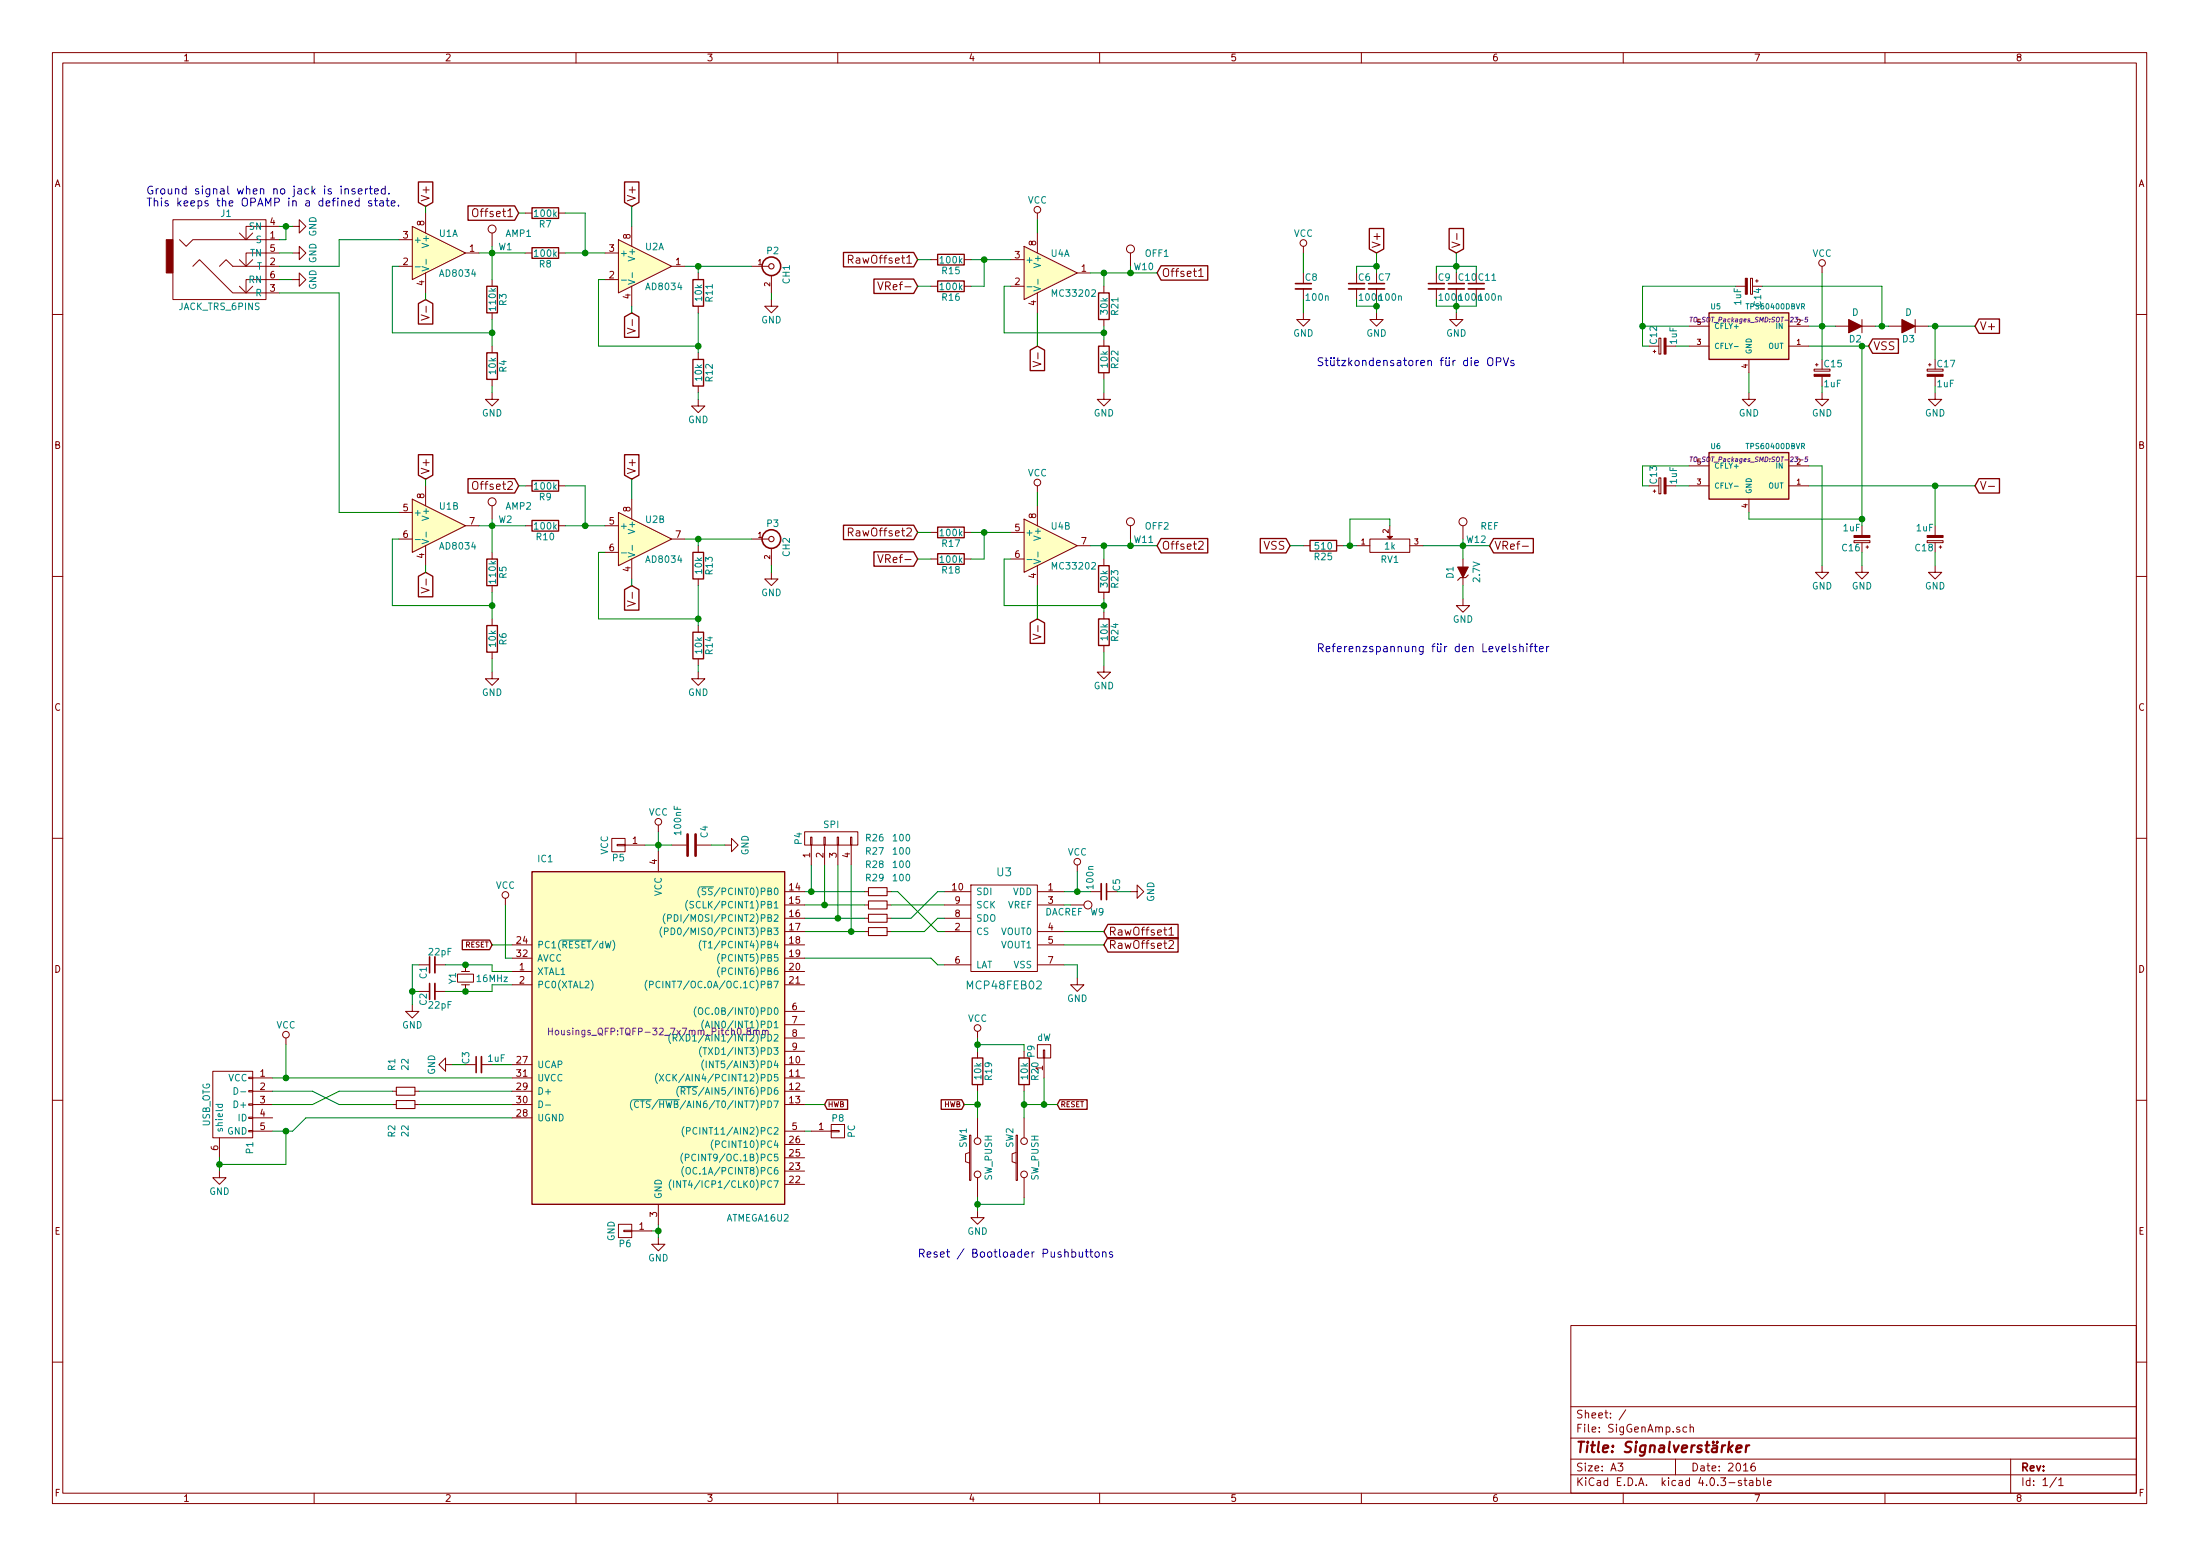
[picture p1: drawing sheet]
<svg xmlns="http://www.w3.org/2000/svg" width="420mm" height="297mm" viewBox="0 0 420 297" stroke-linecap="round" stroke-linejoin="round" font-family="sans-serif">
<g fill="none" stroke="#840000" stroke-width=".19">
<path d="M10 10h400v277h-400zM12 12h396v273.1h-396zM60 10v2M110 10v2M160 10v2M210 10v2M260 10v2M310 10v2M360 10v2M33 41.9h17.8v15.3h-17.8zM34.3 45.8l1.3 1.2 1.2-1.2h16.5M36.8 50.8l1.3-1.2 6.3 6.3h8.9"/>
<path d="M41.9 50.8l1.3-1.2 1.2 1.2h8.9M45.7 54.6l1.3 1.3 1.3-1.3M45.7 49.6l1.3 1.2 1.3-1.2M45.7 44.5l1.3 1.3 1.3-1.3M53.3 53.4h-6.3v2.5M53.3 48.3h-6.3v2.5M53.3 43.2h-6.3v2.6M55.9 53.4h1.2v-1.3l1.3 1.3-1.3 1.2v-1.2M55.9 48.3h1.2v-1.3l1.3 1.3-1.3 1.3v-1.3M55.9 43.2h1.2v-1.3l1.3 1.3-1.3 1.3v-1.3M76.2 50.8h2.5M76.2 45.8h2.5"/>
<path d="M78.7 43.2l10.2 5.1-10.2 5.1zM81.3 40.7v3.8M81.3 52.1v3.8M81.4 58.5v1.1M88.9 48.3h2.5M94 44.5v2.5M94 53.4v1.2M94 59.7v1.3M100.3 48.3h1.3M100.3 40.7h1.3M106.7 48.3h1.2M106.7 40.7h1.2"/>
<path d="M115.6 48.3h2.5M115.6 53.4h2.5M118.1 45.8l10.2 5-10.2 5.1zM120.6 43.2v3.8M120.6 54.6v3.9M128.3 50.8h2.5M133.3 52.1v1.3M133.3 58.5v1.2M143.5 50.8h3.3M147.3 57.2v1.3h1.3l-1.3 1.2-1.3-1.2h1.3M147.3 52.6v3.3M162 49.5h.8l.1-.3-.1-.3-.2-.2h-.6v1.6"/>
<path d="M167.6 53.8l.5 1.5 .6-1.5M177.8 54.6h1.3M177.8 49.6h1.3M184.1 54.6h1.3M184.1 49.6h1.3M193 54.6h2.6M193 49.6h2.6M195.6 47l10.1 5.1-10.1 5.1zM198.1 40.7v1.2M198.1 44.5v3.8M198.1 55.9v3.8M205.7 52.1h2.6"/>
<path d="M210.8 54.6v1.3M215.9 48.3v2.5M228.9 51.7l.5-.4v1.5M228.9 52.8h.9M248.9 59.7v1.3h1.3l-1.3 1.3-1.3-1.3h1.3M248.9 47v1.3M248.9 55.2v2M259.1 55.2v2M262.9 59.7v1.3h1.3l-1.3 1.3-1.3-1.3h1.3M262.9 55.2v2M274.3 55.2v2M277.3 46.2l1.5 .5-1.5 .5"/>
<path d="M278.1 59.7v1.3h1.3l-1.3 1.3-1.2-1.3h1.2M278.1 55.2v2M278.2 44.6v1.1M281.9 55.2v2M331.5 54.6h1.8M334.3 53.1h.4v3.1h-.4zM335.3 53.6h.5M335.5 53.4v.5M348 50.8v1.3M10 60h2M80.4 60.1l1.6 .5-1.6 .5M94 75v1.2h1.2l-1.2 1.3-1.3-1.3h1.3"/>
<path d="M94 66.1v1.2M94 72.4v1.3M119.8 62.6l1.5 .6-1.5 .5M120.8 61v1.2M133.3 76.2v1.3h1.3l-1.3 1.3-1.2-1.3h1.2M133.3 67.3v1.3M133.3 73.7v1.3M197.3 69l1.5 .5-1.5 .5M198.2 67.3v1.2M210.8 75v1.2h1.3l-1.3 1.3-1.3-1.3h1.3M210.8 61v1.3M210.8 64.8v1.3"/>
<path d="M210.8 71.2v1.2M315.7 67.1h.5M316 66.8v.5M316.8 64.6h.4v3h-.4zM318.2 66.1h1.8M322.6 66.1h3.8M322.6 62.3h3.8M334 75v1.2h1.3l-1.3 1.3-1.3-1.3h1.3M334 68.6v2.6M341.6 66.1h3.8M341.6 62.3h3.8M346.5 70.5h3v.4h-3z"/>
<path d="M346.7 69.6h.5M347 69.4v.5M348 75v1.2h1.2l-1.2 1.3-1.3-1.3h1.3M348 71.8v1.9M350.5 62.3h2.6M355.6 62.3h2.5M355.6 61v2.5M360.7 62.3h2.5M365.8 62.3h2.5M365.8 61v2.5M368 70.5h3.1v.4h-3.1zM368.3 69.6h.5"/>
<path d="M368.6 69.4v.5M369.6 75v1.2h1.2l-1.2 1.3-1.3-1.3h1.3M369.6 71.8v1.9M408 60h2M76.2 97.8h2.5M78.7 95.3l10.2 5.1-10.2 5zM81.3 92.7v3.9M94 96.6v2.5M100.3 92.7h1.3M106.7 92.7h1.2M118.1 97.8l10.2 5.1-10.2 5.1zM120.6 95.3v3.8"/>
<path d="M195.6 99.1l10.1 5.1-10.1 5.1zM198.1 92.7v1.3M198.1 96.6v3.8M315.7 93.8h.5M316 93.5v.5M316.8 91.2h.4v3.1h-.4zM318.2 92.7h1.8M322.6 92.7h3.8M322.6 88.9h3.8M334 95.3v2.5M341.6 92.7h3.8M341.6 88.9h3.8"/>
<path d="M378.3 91.9l.5 1.5 .5-1.5M379.8 92.8h1.1M10 110h2M76.2 102.9h2.5M80.4 112.2l1.6 .5-1.6 .5M81.3 104.2v3.8M81.4 110.5v1.2M88.9 100.4h2.5M94 105.4v1.3M94 111.8v1.3M94 118.1v1.3M100.3 100.4h1.3"/>
<path d="M106.7 100.4h1.2M115.6 100.4h2.5M115.6 105.4h2.5M119.8 114.7l1.5 .5-1.5 .5M120.6 106.7v3.8M120.8 113.1v1.1M128.3 102.9h2.5M133.3 104.2v1.2M133.3 110.5v1.3M133.3 119.4v1.3M143.5 102.9h3.3M147.3 109.3v1.2h1.3l-1.3 1.3-1.3-1.3h1.3"/>
<path d="M147.3 104.7v3.3M162 101.6l.8-.1 .1-.2-.1-.3-.2-.2h-.6v1.5M167.6 105.9l.5 1.5 .6-1.5M177.8 101.6h1.3M177.8 106.7h1.3M184.1 101.6h1.3M184.1 106.7h1.3M193 101.6h2.6M193 106.7h2.6M198.1 108v3.8M198.2 119.4v1.2M205.7 104.2h2.6"/>
<path d="M210.8 106.7v1.3M210.8 113.1v1.2M210.8 116.9v1.2M215.9 100.4v2.5M228.9 103.5l.6-.2 .2 .2 .1 .3-.9 1.1h.9M248.9 104.2h1.3M255.3 104.2h1.2M259.1 104.2h2.5M261.6 102.9h7.6v2.5h-7.6zM265.4 100.4v2M269.2 104.2h2.6M279.4 114.3v1.3h1.3l-1.3 1.3-1.3-1.3h1.3"/>
<path d="M279.4 100.4v2.5M279.4 106.7v1.5M279.4 110.3v1.5M290.7 104.3h1.2M348 108v1.3h1.2l-1.2 1.2-1.3-1.2h1.3M354.1 103.2h3v.4h-3zM355.6 108v1.3h1.3l-1.3 1.2-1.3-1.2h1.3M355.6 100.4v1.8M356.4 104.4h.5M356.6 104.2v.5M368 103.2h3.1v.4h-3.1zM369.6 108v1.3h1.2l-1.2 1.2-1.3-1.2h1.3"/>
<path d="M369.6 100.4v1.8M370.3 104.4h.5M370.6 104.2v.5M408 110h2M94 128.3v1.3h1.2l-1.2 1.2-1.3-1.2h1.3M94 124.5v1.3M133.3 128.3v1.3h1.3l-1.3 1.2-1.2-1.2h1.2M133.3 125.8v1.2M197.3 121.1l1.5 .5-1.5 .5M210.8 127v1.3h1.3l-1.3 1.3-1.3-1.3h1.3M210.8 123.2v1.3M125.7 157.5v1.3"/>
<path d="M153.7 158.8h10.1v2.5h-10.1zM154.8 159.8h.3v1.5h-.3zM157.4 159.8h.2v1.5h-.2zM159.9 159.8h.2v1.5h-.2zM162.4 159.8h.3v1.5h-.3zM10 160h2M96.5 171.5v1.3M116.8 160.1h2.6v2.5h-2.6zM117.9 161.2h1.5v.3h-1.5zM119.4 161.3h3.8M125.7 162.6v3.8M128.3 161.3h2.8"/>
<path d="M133.1 161.3h2.8M138.4 161.3h1.3v-1.2l1.3 1.2-1.3 1.3v-1.3M149.9 170.2h3.8M149.9 172.8h3.8M149.9 175.3h3.8M149.9 177.8h3.8M154.9 161.3v3.8M157.5 161.3v3.8M160 161.3v3.8M162.6 161.3v3.8M165.1 170.2h.8M165.1 172.8h.8"/>
<path d="M165.1 175.3h.8M165.1 177.8h.8M169.4 170.2h.8M169.4 172.8h.8M169.4 175.3h.8M169.4 177.8h.8M180.3 170.2h5.1M180.3 172.8h5.1M180.3 175.3h5.1M180.3 177.8h5.1M185.4 168.9h12.7v16.6h-12.7zM198.1 170.2h5.1"/>
<path d="M198.1 172.8h5.1M198.1 177.8h5.1M204.5 172.8h2.5M205.7 165.1v1.3M208.3 170.2h2M211.5 170.2h1.9M215.9 170.2h1.3v-1.3l1.2 1.3-1.2 1.3v-1.3M223.2 179.7l.6-.2 .3 .2v.3l-.9 1.1h.9M223.2 177.4l.5-.4v1.5M223.2 178.5h.9M408 160h2M54.6 198.2v1.2"/>
<path d="M78.7 191.8v1.3h-1.2l1.2 1.2 1.3-1.2h-1.3M80 184.2h1.9M83.1 184.2h2M83.1 189.3h2M87.4 186h3v1.5h-3zM88.1 185.5h1.6M88.1 188h1.6M88.9 184.2v1.3M88.9 188v1.3M97.8 185.5h3.8M97.8 188h3.8M97.8 180.4h3.8"/>
<path d="M97.8 182.9h3.8M149.9 185.5h3.8M149.9 188h3.8M149.9 180.4h3.8M149.9 193.1h3.8M149.9 195.6h3.8M149.9 198.2h3.8M149.9 182.9h3.8M180.3 184.2h5.1M186.7 196.9v1.3M198.1 199.4h2.6v2.6h-2.6zM198.1 184.2h5.1"/>
<path d="M198.1 180.4h5.1M205.7 186.7v1.3h1.3l-1.3 1.3-1.2-1.3h1.2M10 210h2M40.6 204.5h7.7v12.7h-7.7zM41.9 217.2v3.8M47.5 205.6h.8v.3h-.8zM47.5 208.2h.8v.2h-.8zM47.5 210.7h.8v.3h-.8zM47.5 213.3h.8v.2h-.8zM47.5 215.8h.8v.3h-.8zM48.3 208.3h3.8M48.3 210.9h3.8"/>
<path d="M48.3 205.8h3.8M48.3 213.4h3.8M48.3 215.9h3.8M74.9 208.3h.8M74.9 210.9h.8M79.2 208.3h.8M79.2 210.9h.8M85.1 203.2v-1.2l-1.3 1.2 1.3 1.3v-1.3h1.3M88.9 203.2h1.9M91.9 203.2h2.1M97.8 203.2h3.8M97.8 208.3h3.8"/>
<path d="M97.8 210.9h3.8M97.8 205.8h3.8M97.8 213.4h3.8M149.9 203.2h3.8M149.9 208.3h3.8M149.9 210.9h3.8M149.9 205.8h3.8M149.9 215.9h3.8M149.9 200.7h3.8M149.9 218.5h3.8M154.9 215.9h3.8M158.7 215.8h1.6v.3h-1.6z"/>
<path d="M158.7 214.7h2.6v2.5h-2.6zM185.2 216.7h.2v8.6h-.2zM186.7 200.7v1.3M186.7 207v1.3M186.7 213.4v3.8M194.1 216.7h.2v8.6h-.2zM195.6 200.7v1.3M195.6 207v1.3M195.6 213.4v3.8M199.3 200.4h.2v1.6h-.2zM199.4 202v3.8M408 210h2"/>
<path d="M41.9 223.6v1.2h1.3l-1.3 1.3-1.3-1.3h1.3M118.1 233.7h2.5v2.6h-2.5zM119.1 234.9h1.5v.2h-1.5zM120.6 235h3.9M125.7 236.3v1.2h1.3l-1.3 1.3-1.2-1.3h1.2M125.7 229.9v3.8M149.9 226.1h3.8M149.9 223.6h3.8M149.9 221h3.8M185.2 220l-.8 .3v1.5l.8 .2M186.7 231.2v1.2h1.3l-1.3 1.3-1.3-1.3h1.3M186.7 224.8v3.8"/>
<path d="M194.1 220l-.8 .3v1.5l.8 .2M195.6 224.8v3.8M300 253h108v32.1h-108zM10 260h2M300 278.5h108M300 274.5h108M300 268.5h108M309 279.3h.9l-.5 .6 .5 .1v.7l-.2 .1-.7-.1M310.5 269.1l-1.3 2M320 278.5v3M322.1 272.5l-.4-.1-.3 .3 .1 .6 .2 .1 .4-.1M322.8 272.5l.2-.1 .4 .1v.9"/>
<path d="M322.8 271.9v1.5M335.1 279.3a.59 .59 0 0 0-.7 .6l.1 .8 .2 .1 .5-.1 .1-.5-.2-.3h-.4l-.3 .3M384 278.5v6.6M408 260h2M60 285.1v1.9M110 285.1v1.9M160 285.1v1.9M210 285.1v1.9M260 285.1v1.9M300 281.5h108M310 285.1v1.9M332.6 282.7a.37 .37 0 0 0-.6 .1l.1 .2 .5 .2v.1l-.2 .3-.4-.1"/>
<path d="M333.1 282.6h.5M333.3 282.1v1.3l.3 .2M334.1 282.7h.6l.1 .9M334.8 283h-.5l-.2 .2 .2 .4 .5-.1M335.5 282.7l.4-.1 .3 .3-.1 .6h-.6M335.5 282.1v1.5M336.8 282.1v1.3l.2 .2M337.5 283.1l.8-.1-.1-.3-.4-.1-.3 .2 .1 .7h.6M360 285.1v1.9M392.7 282l-1.2 2M393.2 282.5l.4-.4v1.5M393.2 283.6h.8"/>
<circle cx="94" cy="43.7" r=".76"/>
<circle cx="198.1" cy="40" r=".63"/>
<circle cx="215.9" cy="47.5" r=".76"/>
<circle cx="248.9" cy="46.4" r=".63"/>
<circle cx="348" cy="50.2" r=".63"/>
<circle cx="94" cy="95.8" r=".76"/>
<circle cx="198.1" cy="92.1" r=".63"/>
<circle cx="215.9" cy="99.6" r=".76"/>
<circle cx="279.4" cy="99.6" r=".76"/>
<circle cx="125.7" cy="156.9" r=".63"/>
<circle cx="96.5" cy="170.9" r=".63"/>
<circle cx="205.7" cy="164.5" r=".63"/>
<circle cx="207.8" cy="172.8" r=".76"/>
<circle cx="54.6" cy="197.5" r=".63"/>
<circle cx="186.7" cy="196.3" r=".63"/>
<circle cx="186.7" cy="217.8" r=".63"/>
<circle cx="195.6" cy="217.8" r=".63"/>
<circle cx="186.7" cy="224.2" r=".63"/>
<circle cx="195.6" cy="224.2" r=".63"/>
</g>
<path d="M331.6 276.6l1-.2v-.4h-.8l-.2 .9 .2 .3 .6-.1M333.5 275.9l-.1 1.3M334.1 275.9l-.4 .1-.2 .3" fill="none" stroke="#840000" stroke-width=".41"/>
<g fill="none" stroke="#840000" stroke-width=".2">
<path d="M280.4 109.8l-.5 .5h-1l-.5 .5M165.9 169.5h3.5v1.5h-3.5zM165.9 172h3.5v1.5h-3.5zM165.9 174.5h3.5v1.6h-3.5zM165.9 177.1h3.5v1.5h-3.5zM75.7 207.6h3.5v1.5h-3.5zM75.7 210.1h3.5v1.5h-3.5z"/>
<circle cx="147.3" cy="50.8" r=".51"/>
<circle cx="147.3" cy="102.9" r=".51"/>
</g>
<g fill="none" stroke="#840000" stroke-width=".3">
<path d="M247.4 54.1h3M257.6 54.1h3M261.4 54.1h3M272.8 54.1h3M276.6 54.1h3.1M280.4 54.1h3.1M211.3 168.7v3M82 182.7v3M82 187.7v3.1M90.9 201.7v3.1"/>
<circle cx="147.3" cy="50.8" r="1.78"/>
<circle cx="147.3" cy="102.9" r="1.78"/>
</g>
<g fill="none" stroke="#840000" stroke-width=".25">
<path d="M79.9 34.7h2.8v3.9l-1.4 .8-1.4-.8zM89.4 39.3h8.9l.8 1.4-.8 1.3h-8.9zM101.6 39.7h5.1v2h-5.1zM119.3 34.7h2.7v3.9l-1.4 .8-1.3-.8zM79.9 57.9l1.4-.7 1.4 .7v4h-2.8zM93 54.6h2v5.1h-2zM101.6 47.3h5.1v2h-5.1zM132.3 53.4h2.1v5.1h-2.1zM161.1 48.2h13.4l.8 1.4-.8 1.3h-13.4zM166.9 53.3h7.6l.8 1.3-.8 1.4h-7.6zM179.1 53.6h5v2.1h-5zM179.1 48.6h5v2h-5z"/>
<path d="M209.8 55.9h2v5.1h-2zM221.7 50.7h9v2.8h-9l-.7-1.4zM261.5 43.6h2.8v3.9l-1.4 .8-1.4-.8zM276.8 43.6h2.7v3.9l-1.4 .8-1.3-.8zM326.4 59.7h15.2v8.9h-15.2zM93 67.3h2v5.1h-2zM119.3 60.5l1.3-.8 1.4 .8v3.9h-2.7zM132.3 68.6h2.1v5.1h-2.1zM196.7 66.8l1.4-.7 1.4 .7v4h-2.8zM209.8 66.1h2v5.1h-2zM357.6 64.7h5v2.7h-5l-.7-1.3zM378 60.9h3.9v2.7h-3.9l-.8-1.3z"/>
<path d="M79.9 86.8h2.8v3.9l-1.4 .8-1.4-.8zM89.4 91.4h8.9l.8 1.3-.8 1.4h-8.9zM101.6 99.4h5.1v2h-5.1zM101.6 91.7h5.1v2.1h-5.1zM119.3 86.8h2.7v3.9l-1.4 .8-1.3-.8zM326.4 86.4h15.2v8.9h-15.2zM378 91.4h3.9v2.7h-3.9l-.8-1.4zM79.9 110l1.4-.7 1.4 .7v3.9h-2.8zM93 119.4h2v5.1h-2zM93 106.7h2v5.1h-2zM119.3 112.6l1.3-.8 1.4 .8v3.9h-2.7zM132.3 105.4h2.1v5.1h-2.1z"/>
<path d="M161.1 100.3h13.4l.8 1.3-.8 1.4h-13.4zM166.9 105.3h7.6l.8 1.4-.8 1.4h-7.6zM179.1 105.7h5v2h-5zM179.1 100.6h5v2.1h-5zM196.7 118.9l1.4-.8 1.4 .8v3.9h-2.8zM209.8 108h2v5.1h-2zM209.8 118.1h2v5.1h-2zM221.7 102.8h9v2.7h-9l-.7-1.3zM240.7 102.8h4.9l.8 1.4-.8 1.3h-4.9zM250.2 103.2h5.1v2h-5.1zM285.2 102.8h7.6v2.7h-7.6l-.7-1.3zM132.3 120.7h2.1v5.1h-2.1z"/>
<path d="M88.3 179.5h5.2l.5 .9-.5 .9h-5.2zM101.6 166.4h48.3v63.5h-48.3zM211.6 179h13.4v2.7h-13.4l-.8-1.3zM211.6 176.5h13.4v2.7h-13.4l-.8-1.4zM158 209.9h3.9v1.9h-3.9l-.5-.9zM179.8 209.9h3.9l.4 1-.4 .9h-3.9zM185.7 202h2v5h-2zM194.6 202h2v5h-2zM202.4 209.9h5.2v1.9h-5.2l-.5-.9z"/>
</g>
<g fill="#ffffc2" stroke="#ffffc2" stroke-width=".19">
<path d="M78.7 43.2l10.2 5.1-10.2 5.1z"/>
<path d="M118.1 45.8l10.2 5-10.2 5.1z"/>
<path d="M78.7 95.3l10.2 5.1-10.2 5z"/>
<path d="M118.1 97.8l10.2 5.1-10.2 5.1z"/>
<path d="M195.6 47l10.1 5.1-10.1 5.1z"/>
<path d="M195.6 99.1l10.1 5.1-10.1 5.1z"/>
<path d="M326.4 59.7h15.2v8.9h-15.2z"/>
<path d="M326.4 86.4h15.2v8.9h-15.2z"/>
<path d="M101.6 166.4h48.3v63.5h-48.3z"/>
</g>
<g fill="none" stroke="#008484" stroke-width=".19">
<path d="M79.3 50.9h1M80.6 50.9l1.3 .4-1.3 .4M81.4 49.5v1M118.7 53.5h.9M120 53.4l1.2 .5-1.2 .4M120.8 52v1M196.1 54.7h1M197.4 54.7l1.3 .4-1.3 .4M198.2 53.3v1M331.2 66.2h.8M331.2 92.8h.8M79.3 103h1"/>
<path d="M80.6 103l1.3 .4-1.3 .4M81.4 101.6v.9M118.7 105.5h.9M120 105.5l1.2 .4-1.2 .4M120.8 104.1v1M196.1 106.8h1M197.4 106.8l1.3 .4-1.3 .4M198.2 105.4v.9M107.2 179.5h5.8M117 179.5a1.51 1.51 0 0 1 0 1.9M126.4 176.9a1.51 1.51 0 0 0 0 2M126.9 177.8l.6-.1 .1-.4-.7-.1v1.2"/>
<path d="M127 174.4a1.51 1.51 0 0 0 0 2M127.5 175.3l.6-.1 .1-.5-.7-.1v1.3M128.2 177.2a.64 .64 0 0 1 .7 .6 .64 .64 0 0 1-.7 .6zM128.8 174.6a.64 .64 0 0 1 .7 .6 .64 .64 0 0 1-.7 .7zM131.3 171.9a1.51 1.51 0 0 0 0 1.9M132.5 172.1h-.5l-.3 .2 .2 .3 .5 .3v.3l-.2 .1h-.5M133.7 169.3a1.51 1.51 0 0 0 0 2M133.8 169.3h2.5M133.9 179.5a1.51 1.51 0 0 0 0 1.9M134.2 179.7h.7M134.6 179.7v1.3M134.8 169.6h-.7v.4l.6 .2 .1 .3-.2 .3-.5-.1"/>
<path d="M112.9 187.1a1.51 1.51 0 0 1 0 2M123.6 187.1a1.51 1.51 0 0 0 0 2M124.1 188l.6-.1v-.5l-.6-.1v1.3M126 187.4a.61 .61 0 0 0-.8 .5 .61 .61 0 0 0 .6 .7l.2-.1M128.1 197.3a1.51 1.51 0 0 0 0 1.9M128.6 198.1h.6v-.5l-.6-.1v1.2M128.9 198.1l.4 .6M129.7 197.5l.9 1.2M130.6 197.5l-.9 1.2M132.9 192.2a1.51 1.51 0 0 0 0 1.9M133.4 192.6l.3-.2h.3a.83 .83 0 0 1-.1 1.3 .44 .44 0 0 1-.5-.5zM134 199.8a1.51 1.51 0 0 0 0 2"/>
<path d="M134.4 194.7a1.51 1.51 0 0 0 0 2M134.7 196.2l.4-1.3 .4 1.3M137.4 184.6a1.51 1.51 0 0 0 0 1.9M137.4 182a1.51 1.51 0 0 0 0 2M41.2 210.8h1.3M41.7 210.8l-.1 .4 .3 .2 .5-.1v-.5M44.7 207.6a.64 .64 0 0 1 .7 .7 .64 .64 0 0 1-.7 .6zM46 208.4h.9M102.9 210.2a.64 .64 0 0 1 .7 .6 .64 .64 0 0 1-.7 .6zM104.2 211h1M120.8 210a1.51 1.51 0 0 0 0 1.9M120.9 209.9h3.5"/>
<path d="M121.9 210.3a.61 .61 0 0 0-.8 .4 .61 .61 0 0 0 .6 .7l.2-.1M122.3 210.2h.7M122.7 210.2v1.2M124.1 210.2l-.6 .1v.4l.5 .2 .1 .3-.2 .2h-.5M125.6 204.9a1.51 1.51 0 0 0 0 1.9M125.7 209.9h4M125.9 205.1l.8 1.3M126.7 205.1l-.8 1.3M128 205.2a.61 .61 0 0 0-.9 .4 .61 .61 0 0 0 .6 .8l.3-.2M129.6 207.4a1.51 1.51 0 0 0 0 2M129.8 207.4h3.4M130.1 208.3l.6-.1 .1-.5-.7-.1v1.3"/>
<path d="M130.4 208.3l.4 .6M130.6 215a1.51 1.51 0 0 0 0 2M131.1 215.9l.6-.1 .1-.4-.7-.1v1.2M131.2 207.6h.7M134.3 200h.7M134.4 202.3a1.51 1.51 0 0 0 0 2M134.6 200v1.3M134.9 202.6v1.2M136.2 217.6a1.51 1.51 0 0 0 0 1.9M128.2 225.2a1.51 1.51 0 0 0 0 2M128.7 225.4v1.3M130 225.4v1.3l-.7-1.3v1.3"/>
<path d="M130.4 220.1a1.51 1.51 0 0 0 0 2M130.6 222.7a1.51 1.51 0 0 0 0 1.9M130.9 221l.6-.1v-.5l-.6-.1v1.3M131.2 222.9h.5a.83 .83 0 0 1-.2 1.2 .44 .44 0 0 1-.5-.4l.1-.7z"/>
</g>
<g fill="#840000" stroke="#840000" stroke-width=".19">
<path d="M31.7 45.8h1.3v6.3h-1.3z"/>
<path d="M278.4 108.2h2l-1 2.1z"/>
<path d="M317.8 64.6h.4v3h-.4z"/>
<path d="M353.1 61l2.5 1.3-2.5 1.2z"/>
<path d="M363.2 61l2.6 1.3-2.6 1.2z"/>
<path d="M346.5 71.5h3v.3h-3z"/>
<path d="M333.3 53.1h.4v3.1h-.4z"/>
<path d="M368 71.5h3.1v.3h-3.1z"/>
<path d="M368 102.2h3.1v.4h-3.1z"/>
<path d="M317.8 91.2h.4v3.1h-.4z"/>
<path d="M354.1 102.2h3v.4h-3z"/>
<path d="M264.9 102.4h1l-.5 .5z"/>
</g>
<path d="M247.4 55.2h3M257.6 55.2h3M261.4 55.2h3M272.8 55.2h3M276.6 55.2h3.1M280.4 55.2h3.1M210.3 168.7v3M83.1 182.7v3M83.1 187.7v3.1M91.9 201.7v3.1" fill="none" stroke="#840000" stroke-width=".33"/>
<g fill="none" stroke="#0000c2" stroke-width=".19">
<path d="M65.9 36.2l.1-.1a.36 .36 0 0 1 .5 .2v.7M65.9 36v1M67.8 36.1l-.4-.1-.2 .3 .1 .2 .5 .1v.4h-.6M68.4 36.5l.8-.1-.1-.3-.4-.1-.3 .3 .1 .7h.6M68.6 38.4l-.5-.1-.3 .3v.5l.2 .2h.6M68.6 37.8v1.5M69.8 36v1M70.2 36l-.2 .1-.2 .2M70.5 36h.6M70.7 35.5v1.3l.4 .2M71 38.4l-.4-.1-.2 .2 .1 .2 .5 .2v.4h-.6M71.5 38.3h.6"/>
<path d="M71.5 36.5l.8-.1-.1-.3-.4-.1-.3 .3 .1 .7h.6M71.7 37.8v1.3l.4 .2M72.6 38.4h.6v.9M73.2 38.7h-.5a.3 .3 0 0 0-.2 .3 .3 .3 0 0 0 .2 .3h.5M73.6 36.1l-.5-.1-.3 .3v.5l.2 .2h.6M73.6 35.5v1.5M73.7 38.3h.6M73.9 37.8v1.3l.4 .2M74.3 36.9v.1M74.7 38.8l.8-.1-.1-.3-.4-.1-.3 .2 .1 .8h.6M76.1 39.2v.1M284.3 68.4a.5 .5 0 0 1 .6-.1 .5 .5 0 0 1 .2 .5v.8a.53 .53 0 0 1-.6 .2 .53 .53 0 0 1-.4-.5v-.5z"/>
<path d="M285.8 69.1l.7-.1 .2-.2-.1-.4-.2-.1h-.6v1.5M287.1 68.3l.5 1.5 .5-1.5M289.1 68.9l-.4-.1-.2 .2 .1 .2 .5 .2v.3h-.6M289.5 123.5l-.3-.1-.3 .2 .1 .2 .5 .2v.3h-.6M290.2 123.6l.1-.1a.36 .36 0 0 1 .6 .1v.8M290.2 122.9v1.5M291.6 122.9v.1M291.6 123.4v1M292.2 123.4h.5M292.7 122.9l-.3 .2v1.3M293 123.4h.6M293.2 122.9v1.3l.4 .2"/>
<path d="M294 123.9l.7-.1v-.3l-.5-.1-.2 .2 .1 .7h.6M295.4 123.4v1M295.8 123.4l-.3 .1-.1 .2M206.1 239v.8a.38 .38 0 0 0 .7 0M206.8 239v1M207.3 239h.5M207.5 238.5v1.3l.3 .2M208.1 239h.6M208.3 238.5v1.3l.4 .2M209.2 239.1l.2-.1 .5 .1v.6l-.1 .2-.4 .1-.2-.2zM210.6 239.1a.36 .36 0 0 1 .6 .1v.8M210.6 239v1"/>
<path d="M212.4 239.1l-.3-.1-.2 .2v.2l.5 .2v.3h-.5"/>
</g>
<g fill="none" stroke="#840084" stroke-width=".19">
<path d="M322.8 60.6h.5M323 60.6l-.1 .9M345.3 60.6h-.5v.4l.4-.1v.5h-.5M322.8 87.2h.5M323 87.2l-.1 .9M345.3 87.2h-.5v.5l.4-.1v.4h-.5M104.8 196.3v1.2M104.8 196.9h.7M105.5 196.3v1.2M143.9 196.8l.2-.1 .3 .1v.7M143.9 196.7v.8M144.4 196.9l.2-.2 .3 .1 .1 .7"/>
<path d="M145.6 196.8l.2-.1 .3 .1 .1 .7M145.6 196.7v.8M146.2 196.9l.1-.2 .3 .1 .1 .7"/>
</g>
<path d="M131.3 159.3v4.1M132.8 159.3v4.1" fill="none" stroke="#840000" stroke-width=".51"/>
<g fill="none" stroke="#008400" stroke-width=".19">
<path d="M81.3 39.4v1.3M120.6 39.4v3.8M53.3 55.9h11.5v41.9h11.4M53.3 53.4h2.6M53.3 48.3h2.6M53.3 43.2h2.6M54.6 43.2v2.6h-1.3M76.2 50.8h-1.3v12.7h19.1M76.2 45.8h-11.4v5h-11.5M81.3 55.9v1.3M91.4 48.3h8.9M94 47v6.4"/>
<path d="M99.1 40.7h1.2M107.9 40.7h3.9v7.6M107.9 48.3h7.7M115.6 53.4h-1.3v12.7h19M120.6 58.5v1.2M130.8 50.8h12.7M133.3 50.8v1.3M133.3 59.7v7.6M147.3 55.9v1.3M175.3 54.6h2.5M175.3 49.6h2.5M185.4 49.6h7.6"/>
<path d="M188 49.6v5h-2.6M193 54.6h-1.2v8.9h19M198.1 41.9v2.6M198.1 59.7v6.4M208.3 52.1h12.7M210.8 52.1v2.5M215.9 50.8v1.3M248.9 48.3v3.8M248.9 57.2v2.5M259.1 57.2v1.3h3.8M262.9 50.8h-3.8v1.3M262.9 48.3v3.8"/>
<path d="M262.9 57.2v2.5M274.3 52.1v-1.3h7.6v1.3M274.3 57.2v1.3h7.6v-1.3M278.1 48.3v3.8M278.1 57.2v2.5M331.5 54.6h-17.8v11.5h1.3M336.5 54.6h22.9v7.7M348 52.1v16.5M94 61v5.1M94 73.7v1.3M133.3 75v1.2M210.8 62.3v2.5"/>
<path d="M210.8 72.4v2.6M313.7 62.3h8.9M320 66.1h2.6M334 71.2v3.8M345.4 66.1h11.5M345.4 62.3h5.1M348 73.7v1.3M355.6 66.1v34.3M358.1 62.3h2.6M368.3 62.3h8.9M369.6 62.3v6.3M369.6 73.7v1.3"/>
<path d="M81.3 91.5v1.2M94 99.1v6.3M99.1 92.7h1.2M107.9 92.7h3.9v7.7M120.6 91.5v3.8M198.1 94v2.6M320 92.7h2.6M322.6 88.9h-8.9v3.8h1.3M334 97.8v1.3h21.6M345.4 92.7h31.8M345.4 88.9h2.6v19.1M369.6 92.7v7.7"/>
<path d="M76.2 102.9h-1.3v12.7h19.1M81.3 108v1.3M91.4 100.4h8.9M94 113.1v5M107.9 100.4h7.7M115.6 105.4h-1.3v12.7h19M120.6 110.5v1.3M130.8 102.9h12.7M133.3 102.9v1.3M133.3 111.8v7.6M147.3 108v1.3M175.3 106.7h2.5"/>
<path d="M175.3 101.6h2.5M185.4 101.6h7.6M188 101.6v5.1h-2.6M193 106.7h-1.2v8.9h19M198.1 111.8v6.3M208.3 104.2h12.7M210.8 104.2v2.5M210.8 114.3v2.6M215.9 102.9v1.3M246.4 104.2h2.5M256.5 104.2h2.6M265.4 100.4v-1.3h-7.6v5.1"/>
<path d="M271.8 104.2h12.7M279.4 102.9v3.8M279.4 111.8v2.5M355.6 105.4v2.6M369.6 105.4v2.6M94 125.8v2.5M133.3 127v1.3M210.8 124.5v2.5M125.7 158.8v3.8M96.5 172.8v10.1h1.3M123.2 161.3h5.1M135.9 161.3h2.5"/>
<path d="M153.7 170.2h11.4M153.7 177.8h11.4M153.7 175.3h11.4M153.7 172.8h11.4M154.9 165.1v5.1M157.5 165.1v7.7M160 165.1v10.2M162.6 165.1v12.7M170.2 170.2h1.2l7.7 7.6h1.2M170.2 172.8h10.1M180.3 170.2h-1.2l-5.1 5.1h-3.8M180.3 175.3h-1.2l-2.6 2.5h-6.3"/>
<path d="M203.2 170.2h5.1M203.2 177.8h7.6M203.2 172.8h1.3M205.7 166.4v3.8M213.4 170.2h2.5M54.6 199.4v6.4M78.7 189.3h1.3M80 184.2h-1.3v7.6M85.1 184.2h8.9v1.3h3.8M94 180.4h3.8M97.8 188h-3.8v1.3h-8.9M153.7 182.9h24.1l1.3 1.3h1.2"/>
<path d="M186.7 199.4h8.9v1.3M186.7 198.2v2.5M203.2 180.4h7.6M203.2 184.2h2.5v2.5M52.1 208.3h7.6l5.1 2.6h10.1M52.1 205.8h45.7M54.6 215.9v6.4h-12.7M74.9 208.3h-10.1l-5.1 2.6h-7.6M80 210.9h17.8M80 208.3h17.8M86.4 203.2h2.5M94 203.2h3.8"/>
<path d="M97.8 213.4h-39.4l-2.5 2.5h-3.8M153.7 215.9h1.2M153.7 210.9h3.8M184.1 210.9h2.6M186.7 208.3v5.1M195.6 208.3v5.1M195.6 210.9h6.3M199.4 205.8v5.1M41.9 221v2.6M124.5 235h1.2M125.7 233.7v2.6M186.7 228.6v2.6"/>
<path d="M195.6 228.6v1.3h-8.9"/>
</g>
<g fill="#008400" stroke="#008400" stroke-width=".25">
<circle cx="313.7" cy="62.3" r=".51"/>
<circle cx="205.7" cy="170.2" r=".51"/>
<circle cx="278.1" cy="58.5" r=".51"/>
<circle cx="278.1" cy="50.8" r=".51"/>
<circle cx="262.9" cy="58.5" r=".51"/>
<circle cx="262.9" cy="50.8" r=".51"/>
<circle cx="279.4" cy="104.2" r=".51"/>
<circle cx="186.7" cy="199.4" r=".51"/>
<circle cx="41.9" cy="222.3" r=".51"/>
<circle cx="54.6" cy="215.9" r=".51"/>
<circle cx="186.7" cy="229.9" r=".51"/>
<circle cx="195.6" cy="210.9" r=".51"/>
<circle cx="186.7" cy="210.9" r=".51"/>
<circle cx="210.8" cy="104.2" r=".51"/>
<circle cx="210.8" cy="115.6" r=".51"/>
<circle cx="188" cy="101.6" r=".51"/>
<circle cx="210.8" cy="52.1" r=".51"/>
<circle cx="210.8" cy="63.5" r=".51"/>
<circle cx="188" cy="49.6" r=".51"/>
<circle cx="78.7" cy="189.3" r=".51"/>
<circle cx="88.9" cy="184.2" r=".51"/>
<circle cx="88.9" cy="189.3" r=".51"/>
<circle cx="133.4" cy="102.9" r=".51"/>
<circle cx="133.4" cy="118.1" r=".51"/>
<circle cx="111.8" cy="100.4" r=".51"/>
<circle cx="94" cy="100.4" r=".51"/>
<circle cx="94" cy="115.6" r=".51"/>
<circle cx="133.4" cy="50.8" r=".51"/>
<circle cx="133.4" cy="66.1" r=".51"/>
<circle cx="111.8" cy="48.3" r=".51"/>
<circle cx="94" cy="48.3" r=".51"/>
<circle cx="94" cy="63.5" r=".51"/>
<circle cx="348" cy="62.3" r=".51"/>
<circle cx="359.4" cy="62.3" r=".51"/>
<circle cx="369.6" cy="62.3" r=".51"/>
<circle cx="369.6" cy="92.7" r=".51"/>
<circle cx="355.6" cy="99.1" r=".51"/>
<circle cx="125.7" cy="161.3" r=".51"/>
<circle cx="54.6" cy="205.8" r=".51"/>
<circle cx="215.9" cy="52.1" r=".51"/>
<circle cx="215.9" cy="104.2" r=".51"/>
<circle cx="199.4" cy="210.9" r=".51"/>
<circle cx="125.7" cy="235" r=".51"/>
<circle cx="154.9" cy="170.2" r=".51"/>
<circle cx="157.5" cy="172.8" r=".51"/>
<circle cx="160" cy="175.3" r=".51"/>
<circle cx="162.6" cy="177.8" r=".51"/>
<circle cx="257.8" cy="104.2" r=".51"/>
<circle cx="355.6" cy="66.1" r=".51"/>
<circle cx="54.6" cy="43.2" r=".51"/>
</g>
<text font-size="2.8" fill="#840000" x="301" y="277.3">Title: Signalverstärker</text>
<g font-size="2.1" fill="#0000c2">
<text x="27.9" y="37.1">Ground signal when no jack is inserted.</text>
<text x="27.9" y="39.4">This keeps the OPAMP in a defined state.</text>
<text x="251.5" y="69.9">Stützkondensatoren für die OPVs</text>
<text x="251.5" y="124.5">Referenzspannung für den Levelshifter</text>
<text x="175.3" y="240.1">Reset / Bootloader Pushbuttons</text>
</g>
<g font-size="2.1" fill="#840000">
<text x="82" y="38.5" transform="rotate(-90 82 38.5)">V+</text>
<text x="90.8" y="41.4">Offset1</text>
<text x="121.4" y="38.5" transform="rotate(-90 121.4 38.5)">V+</text>
<text x="263.7" y="47.4" transform="rotate(-90 263.7 47.4)">V+</text>
<text x="162.7" y="50.3">RawOffset1</text>
<text x="221.9" y="52.9">Offset1</text>
<text x="168.8" y="55.4">VRef-</text>
<text x="378.1" y="63">V+</text>
<text x="357.8" y="66.8">VSS</text>
<text x="82" y="90.6" transform="rotate(-90 82 90.6)">V+</text>
<text x="90.8" y="93.5">Offset2</text>
<text x="121.4" y="90.6" transform="rotate(-90 121.4 90.6)">V+</text>
<text x="162.7" y="102.4">RawOffset2</text>
<text x="168.8" y="107.5">VRef-</text>
<text x="221.9" y="104.9">Offset2</text>
<text x="241.2" y="104.9">VSS</text>
<text x="285.4" y="104.9">VRef-</text>
<text x="211.7" y="178.6">RawOffset1</text>
<text x="211.7" y="181.1">RawOffset2</text>
<text x="301" y="273.5">File: SigGenAmp.sch</text>
<text x="301" y="270.8">Sheet: /</text>
<text x="301" y="280.9">Size: A3</text>
<text x="323" y="280.9">Date: 2016</text>
<text x="386" y="280.9">Rev:</text>
<text x="301" y="283.7">KiCad E.D.A. kicad 4.0.3-stable</text>
<text x="386" y="283.7">Id: 1/1</text>
</g>
<g font-size="2.1" fill="#008484">
<text x="190.4" y="167.3">U3</text>
<text x="184.9" y="188.9">MCP48FEB02</text>
</g>
<g font-size="1.8" fill="#840000">
<text x="35" y="11.7">1</text>
<text x="85" y="11.7">2</text>
<text x="135" y="11.7">3</text>
<text x="185" y="11.7">4</text>
<text x="235" y="11.7">5</text>
<text x="285" y="11.7">6</text>
<text x="335" y="11.7">7</text>
<text x="385" y="11.7">8</text>
<text x="10.4" y="35.7">A</text>
<text x="408.4" y="35.7">A</text>
<text x="51.6" y="45.5">1</text>
<text x="51.6" y="43">4</text>
<text x="77" y="45.5">3</text>
<text x="81" y="43.1" transform="rotate(-90 81 43.1)">8</text>
<text x="120.4" y="45.6" transform="rotate(-90 120.4 45.6)">8</text>
<text x="197.9" y="46.9" transform="rotate(-90 197.9 46.9)">8</text>
<text x="51.6" y="50.6">2</text>
<text x="51.6" y="48">5</text>
<text x="51.6" y="53.1">6</text>
<text x="77" y="50.6">2</text>
<text x="89.7" y="48">1</text>
<text x="116.4" y="53.1">2</text>
<text x="116.4" y="48">3</text>
<text x="129.1" y="50.6">1</text>
<text x="193.8" y="49.3">3</text>
<text x="206.5" y="51.9">1</text>
<text x="51.6" y="55.7">3</text>
<text x="81" y="54.5" transform="rotate(-90 81 54.5)">4</text>
<text x="120.4" y="57" transform="rotate(-90 120.4 57)">4</text>
<text x="193.8" y="54.4">2</text>
<text x="197.9" y="58.3" transform="rotate(-90 197.9 58.3)">4</text>
<text x="10.4" y="85.7">B</text>
<text x="408.4" y="85.7">B</text>
<text x="81" y="95.1" transform="rotate(-90 81 95.1)">8</text>
<text x="77" y="97.6">5</text>
<text x="89.7" y="100.1">7</text>
<text x="116.4" y="100.1">5</text>
<text x="120.4" y="97.7" transform="rotate(-90 120.4 97.7)">8</text>
<text x="193.8" y="101.4">5</text>
<text x="197.9" y="98.9" transform="rotate(-90 197.9 98.9)">8</text>
<text x="77" y="102.7">6</text>
<text x="81" y="106.6" transform="rotate(-90 81 106.6)">4</text>
<text x="116.4" y="105.2">6</text>
<text x="129.1" y="102.7">7</text>
<text x="193.8" y="106.5">6</text>
<text x="206.5" y="103.9">7</text>
<text x="120.4" y="109.1" transform="rotate(-90 120.4 109.1)">4</text>
<text x="197.9" y="110.4" transform="rotate(-90 197.9 110.4)">4</text>
<text x="10.4" y="135.7">C</text>
<text x="408.4" y="135.7">C</text>
<text x="120.8" y="161.1">1</text>
<text x="125.5" y="165" transform="rotate(-90 125.5 165)">4</text>
<text x="154.7" y="163.7" transform="rotate(-90 154.7 163.7)">1</text>
<text x="157.2" y="163.7" transform="rotate(-90 157.2 163.7)">2</text>
<text x="159.8" y="163.7" transform="rotate(-90 159.8 163.7)">3</text>
<text x="162.3" y="163.7" transform="rotate(-90 162.3 163.7)">4</text>
<text x="150.8" y="170">14</text>
<text x="150.8" y="172.5">15</text>
<text x="181.9" y="170">10</text>
<text x="182.4" y="172.5">9</text>
<text x="200.2" y="170">1</text>
<text x="200.2" y="172.5">3</text>
<text x="150.8" y="175">16</text>
<text x="150.8" y="177.6">17</text>
<text x="182.4" y="177.6">2</text>
<text x="182.4" y="175">8</text>
<text x="200.2" y="177.6">4</text>
<text x="10.4" y="185.7">D</text>
<text x="98.7" y="182.7">32</text>
<text x="98.7" y="180.1">24</text>
<text x="99.2" y="185.2">1</text>
<text x="150.8" y="185.2">20</text>
<text x="150.8" y="180.1">18</text>
<text x="150.8" y="182.7">19</text>
<text x="182.4" y="183.9">6</text>
<text x="200.2" y="180.1">5</text>
<text x="200.2" y="183.9">7</text>
<text x="408.4" y="185.7">D</text>
<text x="99.2" y="187.7">2</text>
<text x="150.8" y="187.7">21</text>
<text x="151.3" y="192.8">6</text>
<text x="151.3" y="195.4">7</text>
<text x="151.3" y="197.9">8</text>
<text x="98.7" y="203">27</text>
<text x="150.8" y="203">10</text>
<text x="151.3" y="200.4">9</text>
<text x="49.7" y="205.5">1</text>
<text x="49.7" y="208.1">2</text>
<text x="98.7" y="205.5">31</text>
<text x="98.7" y="208.1">29</text>
<text x="150.8" y="205.5">11</text>
<text x="150.8" y="208.1">12</text>
<text x="199.1" y="204.4" transform="rotate(-90 199.1 204.4)">1</text>
<text x="49.7" y="210.6">3</text>
<text x="49.7" y="213.1">4</text>
<text x="49.7" y="215.7">5</text>
<text x="98.7" y="210.6">30</text>
<text x="98.7" y="213.1">28</text>
<text x="150.8" y="210.6">13</text>
<text x="151.3" y="215.7">5</text>
<text x="156.4" y="215.7">1</text>
<text x="41.7" y="219.6" transform="rotate(-90 41.7 219.6)">6</text>
<text x="150.8" y="220.8">25</text>
<text x="150.8" y="218.2">26</text>
<text x="150.8" y="225.8">22</text>
<text x="150.8" y="223.3">23</text>
<text x="125.5" y="232.3" transform="rotate(-90 125.5 232.3)">3</text>
<text x="10.4" y="235.7">E</text>
<text x="122.1" y="234.7">1</text>
<text x="408.4" y="235.7">E</text>
<text x="10.5" y="285.7">F</text>
<text x="35" y="286.7">1</text>
<text x="85" y="286.7">2</text>
<text x="135" y="286.7">3</text>
<text x="185" y="286.7">4</text>
<text x="235" y="286.7">5</text>
<text x="285" y="286.7">6</text>
<text x="335" y="286.7">7</text>
<text x="385" y="286.7">8</text>
<text x="408.5" y="285.7">F</text>
</g>
<g font-size="1.8" fill="#008484">
<text x="42.2" y="41.4">J1</text>
<text x="102.2" y="41.4">100k</text>
<text x="196.3" y="38.8">VCC</text>
<text x="47.6" y="43.9">SN</text>
<text x="48.9" y="46.4">S</text>
<text x="79" y="46.4">+</text>
<text x="81.9" y="47" transform="rotate(-90 81.9 47)">V+</text>
<text x="83.9" y="45.2">U1A</text>
<text x="95.2" y="47.7">W1</text>
<text x="96.6" y="45.2">AMP1</text>
<text x="103" y="43.4">R7</text>
<text x="123.2" y="47.7">U2A</text>
<text x="247.1" y="45.2">VCC</text>
<text x="47.7" y="48.9">TN</text>
<text x="48.9" y="51.5">T</text>
<text x="60.4" y="50.3" transform="rotate(-90 60.4 50.3)">GND GND</text>
<text x="84.2" y="52.8">AD8034</text>
<text x="102.2" y="49">100k</text>
<text x="103" y="51">R8</text>
<text x="118.4" y="48.9">+</text>
<text x="121.3" y="49.5" transform="rotate(-90 121.3 49.5)">V+</text>
<text x="146.5" y="48.5">P2</text>
<text x="179.7" y="50.3">100k</text>
<text x="180" y="52.3">R15</text>
<text x="195.8" y="50.2">+</text>
<text x="198.8" y="50.8" transform="rotate(-90 198.8 50.8)">V+</text>
<text x="200.7" y="49">U4A</text>
<text x="216.6" y="51.5">W10</text>
<text x="218.7" y="49">OFF1</text>
<text x="249.3" y="53.6">C8</text>
<text x="259.5" y="53.6">C6</text>
<text x="263.3" y="53.6">C7</text>
<text x="274.7" y="53.6">C9</text>
<text x="278.6" y="53.6">C10 C11</text>
<text x="346.1" y="49">VCC</text>
<text x="34.2" y="59.2">JACK_TRS_6PINS</text>
<text x="47.5" y="54">RN</text>
<text x="48.8" y="56.6">R</text>
<text x="60.4" y="55.3" transform="rotate(-90 60.4 55.3)">GND</text>
<text x="94.7" y="59.1" transform="rotate(-90 94.7 59.1)">110k</text>
<text x="96.7" y="58.3" transform="rotate(-90 96.7 58.3)">R3</text>
<text x="123.6" y="55.4">AD8034</text>
<text x="134.1" y="57.4" transform="rotate(-90 134.1 57.4)">10k</text>
<text x="136.1" y="57.5" transform="rotate(-90 136.1 57.5)">R11</text>
<text x="150.8" y="54.1" transform="rotate(-90 150.8 54.1)">CH1</text>
<text x="179.7" y="55.4">100k</text>
<text x="180" y="57.4">R16</text>
<text x="201.2" y="56.6">MC33202</text>
<text x="211.5" y="59.9" transform="rotate(-90 211.5 59.9)">30k</text>
<text x="249.6" y="57.4">100n</text>
<text x="259.7" y="57.4">100n100n</text>
<text x="275" y="57.4">100n100n100n</text>
<text x="332.5" y="58.2" transform="rotate(-90 332.5 58.2)">1uF</text>
<text x="336.3" y="58.4" transform="rotate(-90 336.3 58.4)">C14</text>
<text x="145.4" y="61.7">GND</text>
<text x="213.6" y="60.1" transform="rotate(-90 213.6 60.1)">R21</text>
<text x="247" y="64.2">GND</text>
<text x="260.9" y="64.2">GND</text>
<text x="276.2" y="64.2">GND</text>
<text x="316.4" y="65.6" transform="rotate(-90 316.4 65.6)">C12</text>
<text x="320.2" y="65.7" transform="rotate(-90 320.2 65.7)">1uF</text>
<text x="353.2" y="65.3">D2</text>
<text x="353.7" y="60.3">D</text>
<text x="363.4" y="65.3">D3</text>
<text x="363.9" y="60.3">D</text>
<text x="94.7" y="71.4" transform="rotate(-90 94.7 71.4)">10k</text>
<text x="96.7" y="71" transform="rotate(-90 96.7 71)">R4</text>
<text x="211.5" y="70.1" transform="rotate(-90 211.5 70.1)">10k</text>
<text x="213.6" y="70.2" transform="rotate(-90 213.6 70.2)">R22</text>
<text x="348.5" y="70.1">C15</text>
<text x="370.1" y="70.1">C17</text>
<text x="134.1" y="72.6" transform="rotate(-90 134.1 72.6)">10k</text>
<text x="136.1" y="72.8" transform="rotate(-90 136.1 72.8)">R12</text>
<text x="348.4" y="73.9">1uF</text>
<text x="370" y="73.9">1uF</text>
<text x="92" y="79.5">GND</text>
<text x="131.4" y="80.8">GND</text>
<text x="208.9" y="79.5">GND</text>
<text x="332.1" y="79.5">GND</text>
<text x="346" y="79.5">GND</text>
<text x="367.6" y="79.5">GND</text>
<text x="102.2" y="93.5">100k</text>
<text x="103" y="95.5">R9</text>
<text x="196.3" y="90.9">VCC</text>
<text x="316.4" y="92.3" transform="rotate(-90 316.4 92.3)">C13</text>
<text x="320.2" y="92.3" transform="rotate(-90 320.2 92.3)">1uF</text>
<text x="79" y="98.5">+</text>
<text x="81.9" y="99" transform="rotate(-90 81.9 99)">V+</text>
<text x="84" y="97.3">U1B</text>
<text x="95.2" y="99.8">W2</text>
<text x="96.6" y="97.3">AMP2</text>
<text x="102.2" y="101.1">100k</text>
<text x="118.4" y="101">+</text>
<text x="121.3" y="101.6" transform="rotate(-90 121.3 101.6)">V+</text>
<text x="123.3" y="99.8">U2B</text>
<text x="146.5" y="100.6">P3</text>
<text x="200.8" y="101.1">U4B</text>
<text x="218.7" y="101.1">OFF2</text>
<text x="282.7" y="101.1">REF</text>
<text x="352" y="101.4">1uF</text>
<text x="366" y="101.4">1uF</text>
<text x="84.2" y="104.9">AD8034</text>
<text x="102.5" y="103.1">R10</text>
<text x="123.6" y="107.4">AD8034</text>
<text x="150.8" y="106.2" transform="rotate(-90 150.8 106.2)">CH2</text>
<text x="179.7" y="107.4">100k</text>
<text x="179.7" y="102.3">100k</text>
<text x="180" y="104.4">R17</text>
<text x="195.8" y="102.3">+</text>
<text x="198.8" y="102.8" transform="rotate(-90 198.8 102.8)">V+</text>
<text x="216.6" y="103.6">W11</text>
<text x="251.1" y="106.9">R25</text>
<text x="251.3" y="104.9">510</text>
<text x="263.7" y="107.4">RV1</text>
<text x="264.5" y="104.9">1k</text>
<text x="280.1" y="103.6">W12</text>
<text x="351.9" y="105.2">C16</text>
<text x="365.8" y="105.2">C18</text>
<text x="94.7" y="111.2" transform="rotate(-90 94.7 111.2)">110k</text>
<text x="96.7" y="110.4" transform="rotate(-90 96.7 110.4)">R5</text>
<text x="134.1" y="109.5" transform="rotate(-90 134.1 109.5)">10k</text>
<text x="136.1" y="109.6" transform="rotate(-90 136.1 109.6)">R13</text>
<text x="145.4" y="113.8">GND</text>
<text x="180" y="109.5">R18</text>
<text x="201.2" y="108.7">MC33202</text>
<text x="211.5" y="112" transform="rotate(-90 211.5 112)">30k</text>
<text x="213.6" y="112.2" transform="rotate(-90 213.6 112.2)">R23</text>
<text x="277.6" y="110.4" transform="rotate(-90 277.6 110.4)">D1</text>
<text x="282.7" y="111" transform="rotate(-90 282.7 111)">2.7V</text>
<text x="346" y="112.5">GND</text>
<text x="353.6" y="112.5">GND</text>
<text x="367.6" y="112.5">GND</text>
<text x="277.4" y="118.9">GND</text>
<text x="94.7" y="123.4" transform="rotate(-90 94.7 123.4)">10k</text>
<text x="96.7" y="123.1" transform="rotate(-90 96.7 123.1)">R6</text>
<text x="134.1" y="124.7" transform="rotate(-90 134.1 124.7)">10k</text>
<text x="136.1" y="124.9" transform="rotate(-90 136.1 124.9)">R14</text>
<text x="211.5" y="122.2" transform="rotate(-90 211.5 122.2)">10k</text>
<text x="213.6" y="122.3" transform="rotate(-90 213.6 122.3)">R24</text>
<text x="208.9" y="131.6">GND</text>
<text x="92" y="132.8">GND</text>
<text x="131.4" y="132.8">GND</text>
<text x="123.9" y="155.7">VCC</text>
<text x="130.1" y="159.2" transform="rotate(-90 130.1 159.2)">100nF</text>
<text x="135.2" y="159.9" transform="rotate(-90 135.2 159.9)">C4</text>
<text x="153.1" y="161.1" transform="rotate(-90 153.1 161.1)">P4</text>
<text x="157.3" y="158.1">SPI</text>
<text x="165.4" y="160.6">R26</text>
<text x="170.7" y="160.6">100</text>
<text x="102.8" y="164.6">IC1</text>
<text x="116.1" y="163.2" transform="rotate(-90 116.1 163.2)">VCC</text>
<text x="117" y="164.4">P5</text>
<text x="143" y="163.3" transform="rotate(-90 143 163.3)">GND</text>
<text x="165.4" y="163.1">R27</text>
<text x="165.4" y="165.7">R28</text>
<text x="170.7" y="163.1">100</text>
<text x="170.7" y="165.7">100</text>
<text x="203.9" y="163.3">VCC</text>
<text x="94.7" y="169.7">VCC</text>
<text x="126.4" y="171.2" transform="rotate(-90 126.4 171.2)">VCC</text>
<text x="132.6" y="173.4">(SCLK/PCINT1)PB1</text>
<text x="135.1" y="170.9">(SS/PCINT0)PB0</text>
<text x="165.4" y="168.2">R29</text>
<text x="170.7" y="168.2">100</text>
<text x="186.4" y="173.4">SCK</text>
<text x="186.4" y="170.9">SDI</text>
<text x="192.4" y="173.4">VREF</text>
<text x="193.4" y="170.9">VDD</text>
<text x="208.8" y="169.5" transform="rotate(-90 208.8 169.5)">100n</text>
<text x="213.9" y="170" transform="rotate(-90 213.9 170)">C5</text>
<text x="220.4" y="172.2" transform="rotate(-90 220.4 172.2)">GND</text>
<text x="129" y="178.5">(PD0/MISO/PCINT3)PB3</text>
<text x="129.5" y="175.9">(PDI/MOSI/PCINT2)PB2</text>
<text x="186.4" y="178.5">CS</text>
<text x="186.4" y="175.9">SDO</text>
<text x="191.2" y="178.5">VOUT0</text>
<text x="199.5" y="174.7">DACREF</text>
<text x="208.2" y="174.7">W9</text>
<text x="82" y="182.4">22pF</text>
<text x="102.6" y="183.6">AVCC</text>
<text x="102.6" y="181">PC1(RESET/dW)</text>
<text x="135.4" y="181">(T1/PCINT4)PB4</text>
<text x="137.9" y="183.6">(PCINT5)PB5</text>
<text x="186.4" y="184.8">LAT</text>
<text x="191.2" y="181">VOUT1</text>
<text x="193.6" y="184.8">VSS</text>
<text x="81.5" y="191.9" transform="rotate(-90 81.5 191.9)">C2</text>
<text x="81.5" y="186.8" transform="rotate(-90 81.5 186.8)">C1</text>
<text x="87.1" y="187.8" transform="rotate(-90 87.1 187.8)">Y1</text>
<text x="91.2" y="187.4">16MHz</text>
<text x="102.6" y="186.1">XTAL1</text>
<text x="102.6" y="188.6">PC0(XTAL2)</text>
<text x="126.1" y="188.6">(PCINT7/OC.0A/OC.1C)PB7</text>
<text x="137.9" y="186.1">(PCINT6)PB6</text>
<text x="203.8" y="191.2">GND</text>
<text x="52.8" y="196.3">VCC</text>
<text x="76.8" y="196.3">GND</text>
<text x="82" y="192.5">22pF</text>
<text x="134.5" y="193.7">(OC.0B/INT0)PD0</text>
<text x="184.8" y="195.1">VCC</text>
<text x="89.6" y="203.1" transform="rotate(-90 89.6 203.1)">C3</text>
<text x="93.2" y="202.7">1uF</text>
<text x="102.6" y="203.9">UCAP</text>
<text x="135.4" y="201.3">(TXD1/INT3)PD3</text>
<text x="135.9" y="203.9">(INT5/AIN3)PD4</text>
<text x="197.6" y="201.8" transform="rotate(-90 197.6 201.8)">P9</text>
<text x="198" y="198.7">dW</text>
<text x="43.5" y="206.4">VCC</text>
<text x="75.5" y="204.3" transform="rotate(-90 75.5 204.3)">R1</text>
<text x="78" y="204.2" transform="rotate(-90 78 204.2)">22</text>
<text x="83.1" y="205.2" transform="rotate(-90 83.1 205.2)">GND</text>
<text x="102.6" y="206.4">UVCC</text>
<text x="102.6" y="209">D+</text>
<text x="128.2" y="206.4">(XCK/AIN4/PCINT12)PD5</text>
<text x="131.9" y="209">(RTS/AIN5/INT6)PD6</text>
<text x="187.4" y="206" transform="rotate(-90 187.4 206)">10k</text>
<text x="189.4" y="206.1" transform="rotate(-90 189.4 206.1)">R19</text>
<text x="196.3" y="206" transform="rotate(-90 196.3 206)">10k</text>
<text x="198.3" y="206.1" transform="rotate(-90 198.3 206.1)">R20</text>
<text x="40.1" y="215.1" transform="rotate(-90 40.1 215.1)">USB_OTG</text>
<text x="44.9" y="211.5">D+</text>
<text x="45.5" y="214">ID</text>
<text x="102.6" y="214">UGND</text>
<text x="124.6" y="211.5">(CTS/HWB/AIN6/T0/INT7)PD7</text>
<text x="159" y="214.1">P8</text>
<text x="42.5" y="216.2" transform="rotate(-90 42.5 216.2)">shield</text>
<text x="43.3" y="216.6">GND</text>
<text x="48.3" y="220.2" transform="rotate(-90 48.3 220.2)">P1</text>
<text x="75.5" y="217" transform="rotate(-90 75.5 217)">R2</text>
<text x="78" y="216.9" transform="rotate(-90 78 216.9)">22</text>
<text x="132" y="221.7">(PCINT9/OC.1B)PC5</text>
<text x="132.4" y="216.6">(PCINT11/AIN2)PC2</text>
<text x="137" y="219.1">(PCINT10)PC4</text>
<text x="163.3" y="217.2" transform="rotate(-90 163.3 217.2)">PC</text>
<text x="184.6" y="219.1" transform="rotate(-90 184.6 219.1)">SW1</text>
<text x="193.5" y="219.1" transform="rotate(-90 193.5 219.1)">SW2</text>
<text x="130.9" y="226.7">(INT4/ICP1/CLK0)PC7</text>
<text x="132" y="224.2">(OC.1A/PCINT8)PC6</text>
<text x="189.4" y="225.4" transform="rotate(-90 189.4 225.4)">SW_PUSH</text>
<text x="198.3" y="225.4" transform="rotate(-90 198.3 225.4)">SW_PUSH</text>
<text x="40" y="228.1">GND</text>
<text x="126.4" y="228.9" transform="rotate(-90 126.4 228.9)">GND</text>
<text x="138.8" y="233.2">ATMEGA16U2</text>
<text x="117.4" y="236.9" transform="rotate(-90 117.4 236.9)">GND</text>
<text x="118.3" y="238.1">P6</text>
<text x="184.7" y="235.7">GND</text>
<text x="123.8" y="240.8">GND</text>
</g>
<g font-size="1.8" fill="#840084">
<text x="106.5" y="197.6">Housings_QFP:TQFP-32_7x7mm_Pitch0.8mm</text>
<text x="135.9" y="196.3">(AIN0/INT1)PD1</text>
<text x="130.7" y="198.8">(RXD1/AIN1/INT2)PD2</text>
</g>
<g font-size="1.4" fill="#840000">
<text x="144.8" y="50.6">1</text>
<text x="147.1" y="54.6" transform="rotate(-90 147.1 54.6)">2</text>
<text x="324.1" y="65.8">3</text>
<text x="343.2" y="65.8">1</text>
<text x="333.8" y="70.3" transform="rotate(-90 333.8 70.3)">4</text>
<text x="324.1" y="92.5">3</text>
<text x="343.2" y="92.5">1</text>
<text x="265.2" y="101.8" transform="rotate(-90 265.2 101.8)">2</text>
<text x="333.8" y="96.9" transform="rotate(-90 333.8 96.9)">4</text>
<text x="144.8" y="102.7">1</text>
<text x="147.1" y="106.7" transform="rotate(-90 147.1 106.7)">2</text>
<text x="260" y="103.9">1</text>
<text x="270.1" y="103.9">3</text>
<text x="88.7" y="180.9">RESET</text>
<text x="158.1" y="211.3">HWB</text>
<text x="180.2" y="211.3">HWB</text>
<text x="202.6" y="211.3">RESET</text>
</g>
<g font-size="1.4" fill="#008484">
<text x="326.8" y="59">U5</text>
<text x="333.8" y="59">TPS60400DBVR</text>
<text x="339.2" y="62.8">IN</text>
<text x="327.4" y="66.6">CFLY-</text>
<text x="334.5" y="67.6" transform="rotate(-90 334.5 67.6)">GND</text>
<text x="337.6" y="66.6">OUT</text>
<text x="326.8" y="85.7">U6</text>
<text x="333.8" y="85.7">TPS60400DBVR</text>
<text x="339.2" y="89.4">IN</text>
<text x="327.4" y="93.3">CFLY-</text>
<text x="334.5" y="94.3" transform="rotate(-90 334.5 94.3)">GND</text>
<text x="337.6" y="93.3">OUT</text>
</g>
<g font-size="1.4" fill="#840084">
<text x="324.1" y="62">5</text>
<text x="327.4" y="62.8">CFLY+</text>
<text x="343.2" y="62">2</text>
<text x="324.1" y="88.7">5</text>
<text x="327.4" y="89.4">CFLY+</text>
<text x="343.2" y="88.7">2</text>
</g>
<g font-size="1.2" fill="#840084">
<text x="323.7" y="61.5">TO_SOT_Packages_SMD:SOT-23-5</text>
<text x="323.7" y="88.2">TO_SOT_Packages_SMD:SOT-23-5</text>
</g>
</svg>
